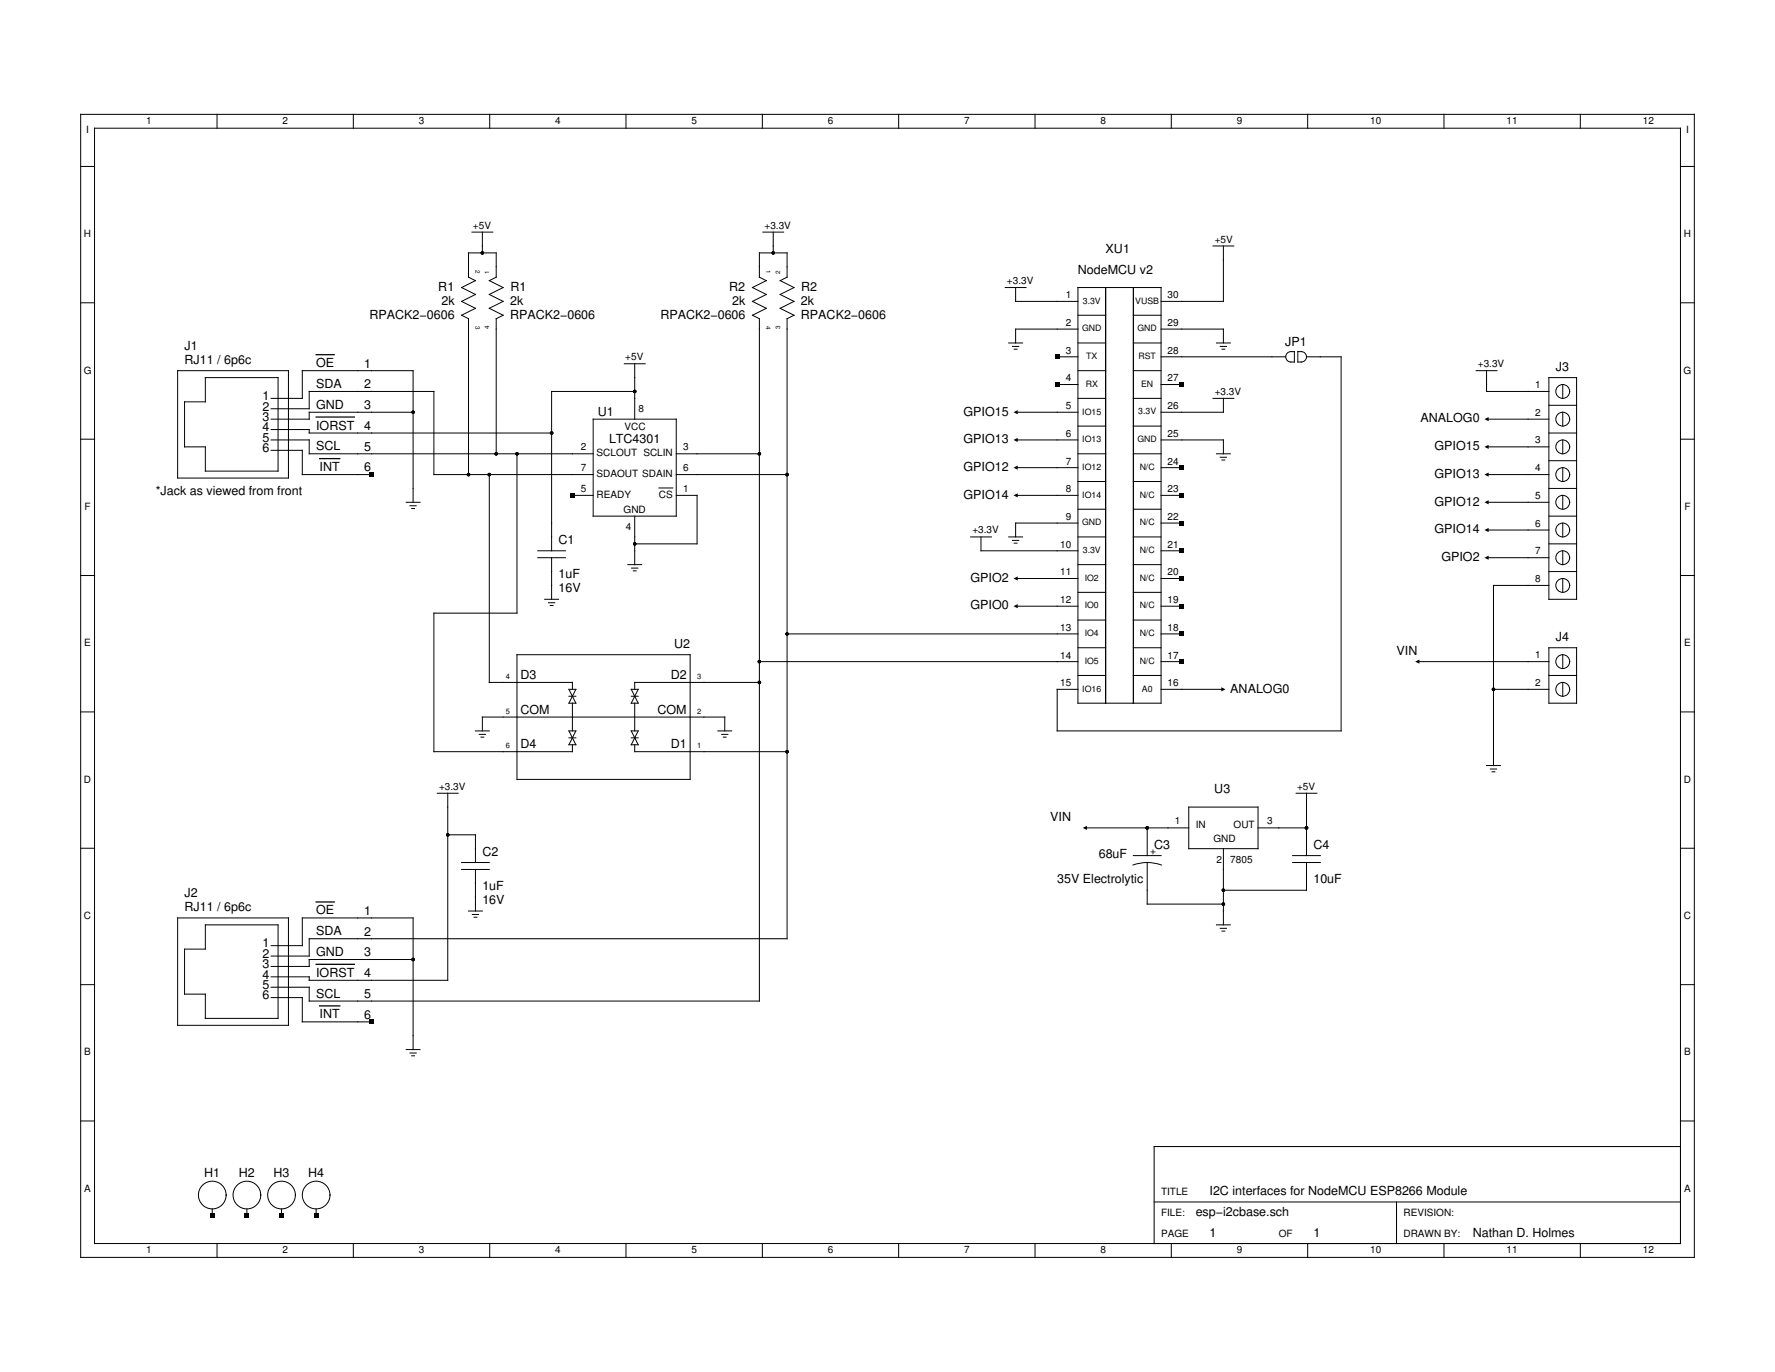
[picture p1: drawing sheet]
<svg xmlns="http://www.w3.org/2000/svg" width="279mm" height="216mm" viewBox="0 0 279 216" stroke-linecap="round" stroke-linejoin="round" font-family="sans-serif">
<g fill="none" stroke="#000" stroke-width=".16">
<path d="M12.7 18h254v179.9h-254zM34.2 18v2.2M55.6 18v2.2M77.1 18v2.2M98.5 18v2.2M120 18v2.2M141.5 18v2.2M162.9 18v2.2M184.4 18v2.2M205.8 18v2.2M227.3 18v2.2M248.8 18v2.2"/>
<path d="M12.7 26.2h2.2M14.9 20.2h249.6v175.5h-249.6zM74.3 36.5h3.3M75.9 36.5v3.3M120.1 36.5h3.2M121.7 36.5v3.3M190.9 38.7h3.3M192.6 38.7v8.7h-9.8M264.5 26.2h2.2M12.7 47.6h2.2M28 58.3h17.4v16.9h-17.4zM32.3 59.4h11.5v14.7h-11.5v-3.8h-3.2v-7.1h3.2z"/>
<path d="M73.7 43.6v-3.8h4.4v3.8M73.7 43.6l1.1 .6-2.1 1 2.1 1.1-2.1 1.1 2.1 1.1-2.1 1.1 1 .6v24.5M78.1 43.6l-1.1 .6 2.2 1-2.2 1.1 2.2 1.1-2.2 1.1 2.2 1.1-1.1 .6v21.2M98.3 57.2h3.2M99.9 57.2v8.8M119.5 43.6l1.1 .6-2.2 1 2.2 1.1-2.2 1.1 2.2 1.1-2.2 1.1 1.1 .6v107.3h-70.8v-2.1h-6M119.5 43.6v-3.8h4.4v3.8M123.9 43.6l-1.1 .6 2.2 1-2.2 1.1 2.2 1.1-2.2 1.1 2.2 1.1-1.1 .6v97.5h-75.2v2.7h-6M158.2 45.2h3.3M158.8 54h2.2M159.4 54.5h1M159.6 55h.5"/>
<path d="M159.9 45.2v2.2h9.8M166.4 56.1h3.3M169.7 58.3h4.3M169.7 54h4.3M169.7 45.2h13.1v65.5h-13.1zM169.7 51.8h-9.8v2.2M169.7 49.6h4.3M174 45.2v65.5M178.4 58.3h4.4M178.4 54h4.4M178.4 45.2v65.5M178.4 49.6h4.4"/>
<path d="M182.8 56.1h19.6M182.8 51.8h9.8v2.2M191.5 54h2.2M192.1 54.5h1M192.4 55h.4M202.6 55.6l.3-.2 .8-.1v1.7a1.01 1.01 0 0 1-1.3-.9zM204.3 55.3a1.01 1.01 0 0 1 1.4 .8 .96 .96 0 0 1-1.4 .9zM205.7 56.1h5.4v58.9h-44.7v-6.5h3.3M232.4 58.3h3.2M234 58.3v3.3h9.8M243.8 59.4h4.4v34.9h-4.4zM264.5 47.6h2.2"/>
<path d="M12.7 69.1h2.2M42.7 62.7h4.9v-4.4h17.4v20.7M42.7 64.3h6v-2.7h19.6v13.1h25.1M42.7 67.6h6v.5h38.1M42.7 69.2h6v2.2h44.7M42.7 70.9h4.9v3.8h10.9M63.9 79h2.2M64.5 79.6h1M65 64.9h-16.3v1.1h-6M77 74.7v32.7h13.1v1.1M81.4 71.4v25.1h-13.1v21.8h21.8v-1.1M90.1 78h3.3"/>
<path d="M93.4 66h13.1v15.2h-13.1zM99.9 61.6h-13.1v25.1M103.7 76.8h2.2M106.5 71.4h13M106.5 74.7h17.4M106.5 78h3.2v7.6h-9.8M159.9 69.2h9.8M159.9 64.9h9.8M159.9 78h9.8M159.9 73.6h9.8M166.4 60.5h3.3M169.7 71.4h4.3"/>
<path d="M169.7 62.7h4.3M169.7 67.1h4.3M169.7 75.8h4.3M178.4 71.4h4.4M178.4 62.7h4.4M178.4 67.1h4.4M178.4 75.8h4.4M182.8 69.2h9.8v2.2M182.8 78h3.2M182.8 73.6h3.2M182.8 60.5h3.2M190.9 62.7h3.3"/>
<path d="M191.5 71.4h2.2M192.1 72h1M192.4 72.4h.4M192.6 62.7v2.2h-9.8M234 70.3h9.8M234 66h9.8M234 74.7h9.8M234 79h9.8M243.8 68.1h4.4M243.8 72.5h4.4M243.8 63.8h4.4M243.8 76.9h4.4"/>
<path d="M246 60.5v2.2M246 64.9v2.2M246 69.2v2.2M246 73.6v2.2M246 78v2.1M264.5 69.1h2.2M12.7 90.6h2.2M64.8 80h.4M84.6 86.7h4.4M84.6 87.8h4.4M85.7 94.3h2.2M86.3 94.8h1"/>
<path d="M86.6 95.3h.4M86.8 87.8v6.5M98.8 88.9h2.2M99.4 89.4h1M99.7 89.8h.4M99.9 81.2v7.7M123.9 99.8h45.8M152.8 84.5h3.3M154.4 84.5v2.2h15.3M158.8 84.5h2.2M159.4 85h1M159.6 85.5h.5"/>
<path d="M159.9 91h9.8M159.9 95.4h9.8M169.7 88.9h4.3M169.7 84.5h4.3M169.7 93.2h4.3M169.7 97.6h4.3M169.7 82.3h-9.8v2.2M169.7 80.1h4.3M178.4 88.9h4.4M178.4 84.5h4.4M178.4 93.2h4.4M178.4 97.6h4.4"/>
<path d="M178.4 80.1h4.4M182.8 86.7h3.2M182.8 91h3.2M182.8 99.8h3.2M182.8 95.4h3.2M182.8 82.3h3.2M234 87.8h9.8M234 83.4h9.8M243.8 81.2h4.4M243.8 85.6h4.4M243.8 92.1h-8.7v28.4M243.8 89.9h4.4"/>
<path d="M246 82.3v2.2M246 86.7v2.2M246 91v2.2M264.5 90.6h2.2M12.7 112h2.2M74.8 115h2.2M75.4 115.6h1M75.7 116h.4M75.9 115v-2.2h38.2v2.2M81.4 103h27.2v19.6h-27.2zM89.6 108.5h1l-1 2.2h1zM89.6 109.6h1"/>
<path d="M89.6 115h1l-1 2.2h1zM89.6 116.1h1M90.1 110.7v4.3M99.4 108.5h1.1l-1.1 2.2h1.1zM99.4 109.6h1.1M99.4 115h1.1l-1.1 2.2h1.1zM99.4 116.1h1.1M99.9 110.7v4.3M99.9 117.2v1.1h24M113 115h2.2M113.6 115.6h1M113.9 116h.4"/>
<path d="M119.5 107.4h-19.6v1.1M119.5 104.1h50.2M169.7 106.3h4.3M169.7 101.9h4.3M178.4 106.3h4.4M178.4 101.9h4.4M182.8 104.1h3.2M182.8 108.5h9.8M223.1 104.1h20.7M235.1 108.5h8.7M243.8 101.9h4.4v8.8h-4.4zM243.8 106.3h4.4"/>
<path d="M246 103v2.2M246 107.4v2.2M264.5 112h2.2M12.7 133.5h2.2M68.8 124.8h3.3M70.5 124.8v29.5h-21.8v-.6h-6M70.5 131.4h4.3v4.3M72.7 135.7h4.3M72.7 136.8h4.3M74.8 136.8v6.6M170.8 130.3h16.3M178.3 136.1a6.5 6.5 0 0 1 4.5 0"/>
<path d="M178.4 134.6h4.4M180.6 130.3v4.3M180.6 135.7v6.6h12M187.1 127h10.9v6.5h-10.9zM192.6 133.5v12M198 130.3h7.7M203.5 135.7h4.3M203.5 134.6h4.3M204 124.8h3.3M205.7 124.8v9.8M205.7 135.7v4.4h-13.1M234 120.5h2.2"/>
<path d="M234.6 121h1M234.9 121.4h.4M264.5 133.5h2.2M12.7 154.9h2.2M28 144.4h17.4v16.9h-17.4zM32.3 145.5h11.5v14.8h-11.5v-3.9h-3.2v-7h3.2zM42.7 148.8h4.9v-4.4h17.4v20.8M42.7 157h4.9v3.8h10.9M65 151h-16.3v1.1h-6M73.7 143.4h2.2M74.3 143.9h1M74.6 144.3h.5"/>
<path d="M191.5 145.5h2.2M192.1 146.1h1M192.4 146.5h.4M264.5 154.9h2.2M12.7 176.4h2.2M63.9 165.2h2.2M64.5 165.7h1M64.8 166.1h.4M264.5 176.4h2.2M33.4 190.2v1.1M34.2 195.7v2.2M38.9 190.2v1.1"/>
<path d="M44.3 190.2v1.1M49.8 190.2v1.1M55.6 195.7v2.2M77.1 195.7v2.2M98.5 195.7v2.2M120 195.7v2.2M141.5 195.7v2.2M162.9 195.7v2.2M181.7 189.1h82.8M184.4 195.7v2.2M205.8 195.7v2.2M219.8 189.1v6.6"/>
<path d="M227.3 195.7v2.2M248.8 195.7v2.2M264.5 180.4h-82.8v15.3"/>
<circle cx="246" cy="61.6" r="1.09"/>
<circle cx="246" cy="79" r="1.09"/>
<circle cx="246" cy="70.3" r="1.09"/>
<circle cx="246" cy="66" r="1.09"/>
<circle cx="246" cy="74.7" r="1.09"/>
<circle cx="246" cy="87.8" r="1.09"/>
<circle cx="246" cy="92.1" r="1.09"/>
<circle cx="246" cy="83.4" r="1.09"/>
<circle cx="246" cy="104.1" r="1.09"/>
<circle cx="246" cy="108.5" r="1.09"/>
<circle cx="33.4" cy="188.1" r="2.18"/>
<circle cx="38.9" cy="188.1" r="2.18"/>
<circle cx="44.3" cy="188.1" r="2.18"/>
<circle cx="49.8" cy="188.1" r="2.18"/>
</g>
<path d="M49.8 55.8h2.8M49.8 65.6h6M50.3 72.2h3.2M49.8 141.9h2.8M49.8 151.7h6M50.3 158.3h3.2" fill="none" stroke="#000" stroke-width=".2"/>
<g fill="#000">
<path d="M166.1 55.8h.6v.7h-.6zM58.2 74.4h.6v.6h-.6zM89.8 77.6h.6v.7h-.6zM159.5 64.9l.7-.4v.7zM159.5 69.2l.7-.3v.7zM159.5 73.6l.7-.3v.6zM159.5 78l.7-.4v.7zM166.1 60.2h.6v.6h-.6zM185.7 73.3h.7v.6h-.7zM185.7 77.6h.7v.7h-.7zM185.7 60.2h.7v.6h-.7zM233.7 66l.6-.4v.7z"/>
<path d="M233.7 70.3l.6-.3v.6zM233.7 74.7l.6-.3v.6zM233.7 79l.6-.3v.7zM159.5 91l.7-.3v.7zM159.5 95.4l.7-.3v.6zM185.7 90.7h.7v.7h-.7zM185.7 86.3h.7v.7h-.7zM185.7 99.4h.7v.7h-.7zM185.7 95.1h.7v.6h-.7zM185.7 82h.7v.6h-.7zM233.7 87.8l.6-.4v.7zM233.7 83.4l.6-.3v.6z"/>
<path d="M185.7 103.8h.7v.6h-.7zM192.2 108.1l.7 .4-.7 .3zM222.8 104.1l.6-.3v.6zM170.4 130.3l.7-.3v.6zM58.2 160.5h.6v.6h-.6zM33.1 191h.6v.7h-.6zM38.5 191h.7v.7h-.7zM44 191h.6v.7h-.6zM49.4 191h.7v.7h-.7z"/>
<circle cx="75.9" cy="39.8" r=".27"/>
<circle cx="121.7" cy="39.8" r=".27"/>
<circle cx="65" cy="64.9" r=".27"/>
<circle cx="73.7" cy="74.7" r=".27"/>
<circle cx="77" cy="74.7" r=".27"/>
<circle cx="78.1" cy="71.4" r=".27"/>
<circle cx="81.4" cy="71.4" r=".27"/>
<circle cx="86.8" cy="68.1" r=".27"/>
<circle cx="99.9" cy="61.6" r=".27"/>
<circle cx="119.5" cy="71.4" r=".27"/>
<circle cx="123.9" cy="74.7" r=".27"/>
<circle cx="99.9" cy="85.6" r=".27"/>
<circle cx="123.9" cy="99.8" r=".27"/>
<circle cx="119.5" cy="104.1" r=".27"/>
<circle cx="119.5" cy="107.4" r=".27"/>
<circle cx="123.9" cy="118.3" r=".27"/>
<circle cx="235.1" cy="108.5" r=".27"/>
<circle cx="70.5" cy="131.4" r=".27"/>
<circle cx="180.6" cy="130.3" r=".27"/>
<circle cx="205.7" cy="130.3" r=".27"/>
<circle cx="65" cy="151" r=".27"/>
<circle cx="192.6" cy="140.1" r=".27"/>
<circle cx="192.6" cy="142.3" r=".27"/>
</g>
<g font-size="2">
<text x="174" y="39.8">XU1</text>
<text x="69" y="45.8">R1</text>
<text x="69.5" y="47.9">2k</text>
<text x="80.3" y="47.9">2k</text>
<text x="80.3" y="45.8">R1</text>
<text x="114.8" y="45.8">R2</text>
<text x="115.3" y="47.9">2k</text>
<text x="126.1" y="47.9">2k</text>
<text x="126.1" y="45.8">R2</text>
<text x="169.7" y="43.1">NodeMCU v2</text>
<text x="58.2" y="50.1">RPACK2−0606</text>
<text x="80.3" y="50.1">RPACK2−0606</text>
<text x="104" y="50.1">RPACK2−0606</text>
<text x="126.1" y="50.1">RPACK2−0606</text>
<text x="29.1" y="55.1">J1</text>
<text x="29.1" y="57.2">RJ11 / 6p6c</text>
<text x="49.8" y="57.8">OE</text>
<text x="57.3" y="57.8">1</text>
<text x="202.3" y="54.5">JP1</text>
<text x="244.9" y="58.3">J3</text>
<text x="41.3" y="63">1</text>
<text x="41.3" y="64.6">2</text>
<text x="49.8" y="61.1">SDA</text>
<text x="49.8" y="64.3">GND</text>
<text x="57.3" y="61.1">2</text>
<text x="57.3" y="64.4">3</text>
<text x="94.1" y="65.4">U1</text>
<text x="151.7" y="65.4">GPIO15</text>
<text x="41.3" y="66.2">3</text>
<text x="41.3" y="67.9">4</text>
<text x="41.3" y="69.5">5</text>
<text x="41.3" y="71.1">6</text>
<text x="49.8" y="67.6">IORST</text>
<text x="49.8" y="70.9">SCL</text>
<text x="57.3" y="67.7">4</text>
<text x="57.3" y="70.9">5</text>
<text x="95.9" y="69.7">LTC4301</text>
<text x="151.7" y="69.7">GPIO13</text>
<text x="223.6" y="66.5">ANALOG0</text>
<text x="225.8" y="70.8">GPIO15</text>
<text x="24.5" y="78">*Jack as viewed from front</text>
<text x="50.3" y="74.1">INT</text>
<text x="57.3" y="74.2">6</text>
<text x="151.7" y="74.1">GPIO12</text>
<text x="225.8" y="75.2">GPIO13</text>
<text x="151.7" y="78.5">GPIO14</text>
<text x="225.8" y="83.9">GPIO14</text>
<text x="225.8" y="79.6">GPIO12</text>
<text x="87.9" y="85.6">C1</text>
<text x="226.9" y="88.3">GPIO2</text>
<text x="87.9" y="91">1uF</text>
<text x="87.9" y="93.2">16V</text>
<text x="152.8" y="91.5">GPIO2</text>
<text x="152.8" y="95.9">GPIO0</text>
<text x="106.1" y="101.9">U2</text>
<text x="244.9" y="100.8">J4</text>
<text x="81.9" y="106.8">D3</text>
<text x="105.6" y="106.8">D2</text>
<text x="219.8" y="103">VIN</text>
<text x="81.9" y="112.3">COM</text>
<text x="103.5" y="112.3">COM</text>
<text x="193.7" y="109">ANALOG0</text>
<text x="81.9" y="117.7">D4</text>
<text x="105.6" y="117.7">D1</text>
<text x="191.1" y="124.8">U3</text>
<text x="165.3" y="129.2">VIN</text>
<text x="75.9" y="134.6">C2</text>
<text x="172.9" y="135">68uF</text>
<text x="181.7" y="133.5">C3</text>
<text x="206.7" y="133.5">C4</text>
<text x="29.1" y="141.2">J2</text>
<text x="29.1" y="143.4">RJ11 / 6p6c</text>
<text x="49.8" y="143.9">OE</text>
<text x="57.3" y="144">1</text>
<text x="75.9" y="140.1">1uF</text>
<text x="75.9" y="142.3">16V</text>
<text x="166.4" y="139">35V Electrolytic</text>
<text x="206.7" y="139">10uF</text>
<text x="41.3" y="149.1">1</text>
<text x="49.8" y="147.2">SDA</text>
<text x="57.3" y="147.2">2</text>
<text x="41.3" y="150.7">2</text>
<text x="41.3" y="152.4">3</text>
<text x="41.3" y="154">4</text>
<text x="41.3" y="155.6">5</text>
<text x="49.8" y="153.7">IORST</text>
<text x="49.8" y="150.4">GND</text>
<text x="57.3" y="150.5">3</text>
<text x="57.3" y="153.8">4</text>
<text x="41.3" y="157.3">6</text>
<text x="49.8" y="157">SCL</text>
<text x="50.3" y="160.3">INT</text>
<text x="57.3" y="157">5</text>
<text x="57.3" y="160.3">6</text>
<text x="32.2" y="185.3">H1</text>
<text x="37.6" y="185.3">H2</text>
<text x="43.1" y="185.3">H3</text>
<text x="48.5" y="185.3">H4</text>
<text x="188.2" y="191.3">esp−i2cbase.sch</text>
<text x="190.4" y="188.1">I2C interfaces for NodeMCU ESP8266 Module</text>
<text x="190.4" y="194.6">1</text>
<text x="206.7" y="194.6">1</text>
<text x="231.8" y="194.6">Nathan D. Holmes</text>
</g>
<g font-size="1.6">
<text x="13.6" y="21">I</text>
<text x="23" y="19.5">1</text>
<text x="44.5" y="19.5">2</text>
<text x="65.9" y="19.5">3</text>
<text x="87.4" y="19.5">4</text>
<text x="108.8" y="19.5">5</text>
<text x="130.3" y="19.5">6</text>
<text x="151.7" y="19.5">7</text>
<text x="173.2" y="19.5">8</text>
<text x="194.7" y="19.5">9</text>
<text x="215.7" y="19.5">10</text>
<text x="237.1" y="19.5">11</text>
<text x="258.6" y="19.5">12</text>
<text x="265.4" y="21">I</text>
<text x="74.4" y="36">+5V</text>
<text x="120.4" y="36">+3.3V</text>
<text x="13.2" y="37.3">H</text>
<text x="191.2" y="38.2">+5V</text>
<text x="265" y="37.3">H</text>
<text x="158.5" y="44.7">+3.3V</text>
<text x="167.8" y="46.9">1</text>
<text x="183.8" y="46.9">30</text>
<text x="167.8" y="51.3">2</text>
<text x="183.8" y="51.3">29</text>
<text x="13.2" y="58.8">G</text>
<text x="98.4" y="56.7">+5V</text>
<text x="167.8" y="55.7">3</text>
<text x="183.8" y="55.7">28</text>
<text x="232.6" y="57.8">+3.3V</text>
<text x="265" y="58.8">G</text>
<text x="100.5" y="64.9">8</text>
<text x="167.8" y="60">4</text>
<text x="167.8" y="64.4">5</text>
<text x="183.8" y="60">27</text>
<text x="183.8" y="64.4">26</text>
<text x="191.2" y="62.1">+3.3V</text>
<text x="241.6" y="61.1">1</text>
<text x="241.6" y="65.4">2</text>
<text x="91.4" y="70.9">2</text>
<text x="93.9" y="71.8">SCLOUT SCLIN</text>
<text x="98.3" y="67.7">VCC</text>
<text x="107.5" y="70.9">3</text>
<text x="167.8" y="68.7">6</text>
<text x="183.8" y="68.7">25</text>
<text x="241.6" y="69.8">3</text>
<text x="91.4" y="77.4">5</text>
<text x="91.4" y="74.1">7</text>
<text x="93.9" y="75.1">SDAOUT SDAIN</text>
<text x="107.5" y="77.4">1</text>
<text x="107.5" y="74.1">6</text>
<text x="167.8" y="73.1">7</text>
<text x="167.8" y="77.5">8</text>
<text x="183.8" y="73.1">24</text>
<text x="183.8" y="77.5">23</text>
<text x="241.6" y="74.1">4</text>
<text x="13.3" y="80.2">F</text>
<text x="93.9" y="78.4">READY</text>
<text x="98.2" y="80.7">GND</text>
<text x="98.5" y="83.4">4</text>
<text x="103.7" y="78.4">CS</text>
<text x="153.1" y="83.9">+3.3V</text>
<text x="167.8" y="81.8">9</text>
<text x="183.8" y="81.8">22</text>
<text x="241.6" y="78.5">5</text>
<text x="241.6" y="82.9">6</text>
<text x="265.1" y="80.2">F</text>
<text x="166.9" y="86.2">10</text>
<text x="183.8" y="86.2">21</text>
<text x="241.6" y="87.2">7</text>
<text x="166.9" y="90.5">11</text>
<text x="166.9" y="94.9">12</text>
<text x="183.8" y="90.5">20</text>
<text x="183.8" y="94.9">19</text>
<text x="241.6" y="91.6">8</text>
<text x="13.3" y="101.7">E</text>
<text x="166.9" y="99.3">13</text>
<text x="183.8" y="99.3">18</text>
<text x="265.1" y="101.7">E</text>
<text x="166.9" y="103.6">14</text>
<text x="166.9" y="108">15</text>
<text x="183.8" y="103.6">17</text>
<text x="183.8" y="108">16</text>
<text x="241.6" y="103.6">1</text>
<text x="241.6" y="107.9">2</text>
<text x="13.2" y="123.2">D</text>
<text x="69.1" y="124.3">+3.3V</text>
<text x="204.2" y="124.3">+5V</text>
<text x="265" y="123.2">D</text>
<text x="184.9" y="129.7">1</text>
<text x="188.2" y="130.3">IN</text>
<text x="194.2" y="130.3">OUT</text>
<text x="199.4" y="129.7">3</text>
<text x="181.1" y="133.5" transform="rotate(90 181.1 133.5)">+</text>
<text x="191" y="132.4">GND</text>
<text x="191.5" y="135.7">2</text>
<text x="193.7" y="135.7">7805</text>
<text x="13.2" y="144.6">C</text>
<text x="265" y="144.6">C</text>
<text x="13.3" y="166.1">B</text>
<text x="265.1" y="166.1">B</text>
<text x="13.3" y="187.5">A</text>
<text x="182.8" y="191.3">FILE:</text>
<text x="182.8" y="188.1">TITLE</text>
<text x="220.9" y="191.3">REVISION:</text>
<text x="265.1" y="187.5">A</text>
<text x="23" y="197.2">1</text>
<text x="44.5" y="197.2">2</text>
<text x="65.9" y="197.2">3</text>
<text x="87.4" y="197.2">4</text>
<text x="108.8" y="197.2">5</text>
<text x="130.3" y="197.2">6</text>
<text x="151.7" y="197.2">7</text>
<text x="173.2" y="197.2">8</text>
<text x="182.8" y="194.6">PAGE</text>
<text x="194.7" y="197.2">9</text>
<text x="201.3" y="194.6">OF</text>
<text x="215.7" y="197.2">10</text>
<text x="220.9" y="194.6">DRAWN BY:</text>
<text x="237.1" y="197.2">11</text>
<text x="258.6" y="197.2">12</text>
</g>
<g font-size="1.4">
<text x="170.4" y="47.8">3.3V</text>
<text x="178.7" y="47.8">VUSB</text>
<text x="170.3" y="52.1">GND</text>
<text x="179" y="52.1">GND</text>
<text x="171" y="56.5">TX</text>
<text x="179.2" y="56.5">RST</text>
<text x="170.4" y="65.2">IO15</text>
<text x="170.9" y="60.9">RX</text>
<text x="179.2" y="65.2">3.3V</text>
<text x="179.6" y="60.9">EN</text>
<text x="170.4" y="69.6">IO13</text>
<text x="179" y="69.6">GND</text>
<text x="170.4" y="73.9">IO12</text>
<text x="179.4" y="73.9">N/C</text>
<text x="170.3" y="82.7">GND</text>
<text x="170.4" y="78.3">IO14</text>
<text x="179.4" y="82.7">N/C</text>
<text x="179.4" y="78.3">N/C</text>
<text x="170.4" y="87">3.3V</text>
<text x="179.4" y="87">N/C</text>
<text x="170.7" y="95.8">IO0</text>
<text x="170.7" y="91.4">IO2</text>
<text x="179.4" y="95.8">N/C</text>
<text x="179.4" y="91.4">N/C</text>
<text x="170.7" y="100.1">IO4</text>
<text x="179.4" y="100.1">N/C</text>
<text x="170.7" y="104.5">IO5</text>
<text x="179.4" y="104.5">N/C</text>
<text x="170.4" y="108.8">IO16</text>
<text x="179.7" y="108.8">A0</text>
</g>
<g font-size="1.2">
<text x="79.6" y="106.8">4</text>
<text x="109.7" y="106.8">3</text>
<text x="79.6" y="112.3">5</text>
<text x="109.7" y="112.3">2</text>
<text x="79.6" y="117.7">6</text>
<text x="109.7" y="117.7">1</text>
</g>
<g font-size="1">
<text x="74.8" y="42.5" transform="rotate(90 74.8 42.5)">2</text>
<text x="77" y="43.1" transform="rotate(-90 77 43.1)">1</text>
<text x="120.6" y="42.5" transform="rotate(90 120.6 42.5)">1</text>
<text x="122.8" y="43.1" transform="rotate(-90 122.8 43.1)">2</text>
<text x="74.8" y="51.2" transform="rotate(90 74.8 51.2)">3</text>
<text x="77" y="51.8" transform="rotate(-90 77 51.8)">4</text>
<text x="120.6" y="51.2" transform="rotate(90 120.6 51.2)">4</text>
<text x="122.8" y="51.8" transform="rotate(-90 122.8 51.8)">3</text>
</g>
</svg>
